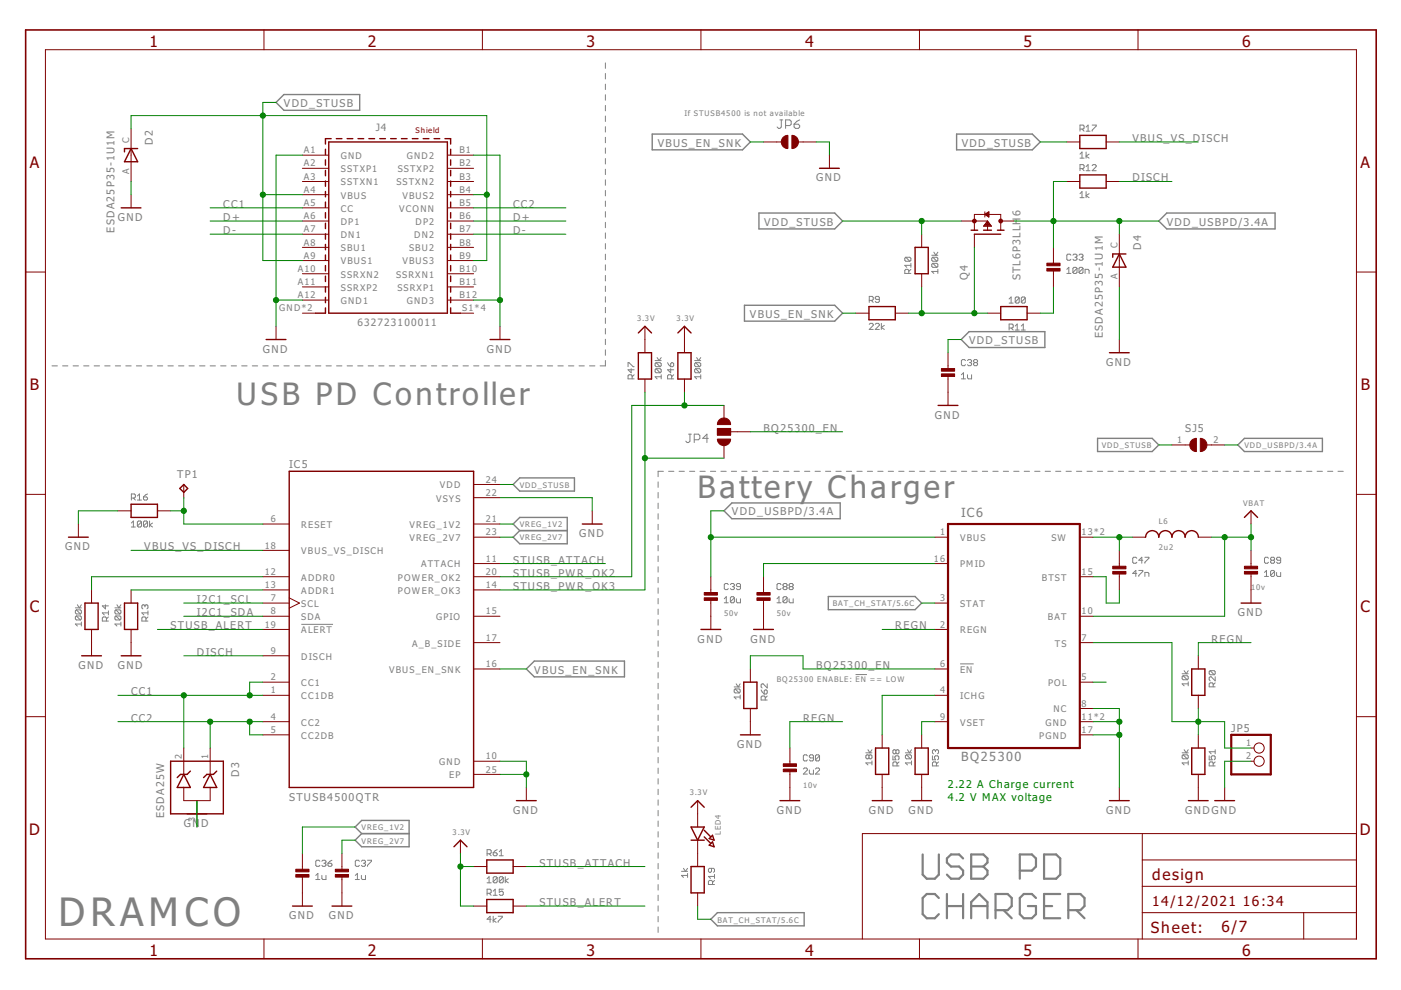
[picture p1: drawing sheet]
<svg xmlns="http://www.w3.org/2000/svg" width="297mm" height="210mm" viewBox="0 0 297 210" stroke-linecap="round" stroke-linejoin="round" font-family="sans-serif">
<g fill="none" stroke="#808080" stroke-width=".21">
<path d="M128.4 13.3v1.2M128.4 15.6v1.1M128.4 17.8v1.2M128.4 20.1v1.2M128.4 22.4v1.1M128.4 24.6v1.2M128.4 26.9v1.1M128.4 29.1v1.2M128.4 31.4v1.1M128.4 33.6v1.2M128.4 35.9v1.1M128.4 38.1v1.2"/>
<path d="M165.4 25.4h.5M165.7 25.4v1.5l-.3 .3h-.3l-.3-.3M166.6 26.6h.8l.3-.3v-.6l-.3-.3h-.8v1.8M168.4 26.3h.8l.3 .3v.3l-.3 .3h-.5l-.3-.3zM169.5 25.4l-.5 .3-.6 .6M229 32.7l.4-.5v1.3M229 33.5h.8M229 27.4h.6l.2-.2v-.5l-.2-.2h-.6v1.3M229 35.8h.6l.2-.3v-.4l-.2-.2h-.6v1.3M229.4 35.8l.4 .4M229.4 27.4l.4 .4M230.3 32.2v1.3"/>
<path d="M230.3 35.3l.4-.4v1.3M230.3 26.9l.4-.4v1.3M230.3 36.2h.8M230.3 27.8h.8M230.9 32.7l-.6 .4 .6 .4M231.6 35.1l.2-.2h.4l.2 .2v.2l-.8 .9h.8M231.6 26.5h.8v.2l-.8 .9v.2M128.4 40.4v1.1M128.4 42.6v1.2M128.4 44.9v1.1M128.4 47.1v1.2M128.4 49.4v1.1"/>
<path d="M128.4 51.6v1.2M128.4 53.9v1.2M128.4 56.2v1.1M128.4 58.4v1.2M192 54.5l-.2 .3v.4l.2 .2h.9M192 54.5h.9l.2 .3v.4l-.2 .2M192 54.5l.9 .9M192.7 58v-.7l-.2-.2h-.5l-.2 .2v.7h1.3M193.1 57.1l-.4 .5M193.1 56.3h-1.3l.5 .4M193.1 55.8v.9M197.5 54.1h1.3"/>
<path d="M197.8 54.5h.8l.2 .3v.4l-.2 .2M197.8 55.8h.8l.2 .2v.5l-.2 .2M197.8 55.8l-.3 .2v.5l.3 .2h.8M197.8 54.5l-.3 .3v.4l.3 .2h.8M197.8 55.8l.8 .9M197.8 54.5l.8 .9M198 53.5l.4 .6 .4-.6M198.8 57.6h-1.3l.5 .4M198.8 57.1v.9M226.2 57.1l.4-.4v1.3M226.2 58h.9M227.1 54.1l-.3-.2h-.4l-.2 .2v.9l.2 .2h.4l.3-.2"/>
<path d="M227.5 54.1l.2-.2h.4l.2 .2-.2 .4M227.9 54.5h.2M228.1 54.5l.2 .3-.2 .4h-.4l-.2-.2M228.3 56.9l-.2-.2h-.4l-.2 .2v.9M228.3 56.9v.9l-.2 .2h-.4l-.2-.2M228.3 56.9l-.8 .9M228.8 54.1l.2-.2h.4l.2 .2-.2 .4M229 41.1l.4-.5v1.3M229 41.9h.8M229.2 54.5h.2M229.4 54.5l.2 .3-.2 .4h-.4l-.2-.2M229.6 56.9l-.2-.2h-.4l-.2 .2v.9"/>
<path d="M229.6 56.9v.9l-.2 .2h-.4l-.2-.2M229.6 56.9l-.8 .9M230.1 58v-.9h.6l.2 .2v.7M230.3 40.6v1.3M230.9 41.1l-.6 .4 .6 .4M11 77.6h1.2M13.3 77.6h1.1M15.5 77.6h1.1M17.7 77.6h1.2M20 77.6h1.1M22.2 77.6h1.1M24.4 77.6h1.2"/>
<path d="M26.7 77.6h1.1M28.9 77.6h1.1M31.1 77.6h1.2M33.4 77.6h1.1M35.6 77.6h1.1M37.8 77.6h1.2M40.1 77.6h1.1M42.3 77.6h1.2M44.6 77.6h1.1M46.8 77.6h1.1M49 77.6h1.1M51.2 77.6h1.2"/>
<path d="M53.5 77.6h1.1M55.7 77.6h1.2M58 77.6h1.1M60.2 77.6h1.1M62.4 77.6h1.2M64.7 77.6h1.1M66.9 77.6h1.1M69.1 77.6h1.2M71.4 77.6h1.1M73.6 77.6h1.1M75.8 77.6h1.2M78.1 77.6h1.1"/>
<path d="M80.3 77.6h1.1M82.5 77.6h1.2M84.8 77.6h1.1M87 77.6h1.1M89.2 77.6h1.2M91.5 77.6h1.1M93.7 77.6h1.1M95.9 77.6h1.2M98.2 77.6h1.1M100.4 77.6h1.1M102.6 77.6h1.2M104.9 77.6h1.1"/>
<path d="M107.1 77.6h1.1M109.3 77.6h1.2M111.6 77.6h1.1M113.8 77.6h1.2M116.1 77.6h1.1M118.3 77.6h1.1M120.5 77.6h1.2M122.8 77.6h1.1M125 77.6h1.1M128.4 76.4v1.2h-1.2M128.4 60.7v1.1M128.4 62.9v1.2"/>
<path d="M128.4 65.2v1.1M128.4 67.4v1.2M128.4 69.7v1.1M128.4 71.9v1.2M128.4 74.2v1.1M133.2 77.7v-.8h.2l.8 .8h.3M133.8 78.2v.8l-.6-.6h1.3M134.5 79.5l-.5 .4M138.9 76.5h1.3M139.1 78.2l-.2 .2v.4l.2 .2h.9M139.1 78.2h.9l.2 .2v.4l-.2 .2M139.1 76.9l-.2 .2v.4l.2 .2h.9"/>
<path d="M139.1 76.9h.9l.2 .2v.4l-.2 .2M139.1 78.2l.9 .8M139.1 76.9l.9 .8M139.3 75.8l.4 .7 .5-.7M140.2 79.9h-1.3l.4 .4M140.2 79.5v.8M141.5 76.9l.7 .8M142.2 77.1l.4-.2 .2 .2v.4l-.2 .2h-.4zM142.2 78.2v.8l-.7-.6h1.3M142.8 79.5l-.4 .4M147.3 76.5h1.3M147.5 76.9h.8l.3 .2v.4l-.3 .2"/>
<path d="M147.5 78.2h.8l.3 .2v.4l-.3 .2M147.5 78.2l-.2 .2v.4l.2 .2h.8M147.5 76.9l-.2 .2v.4l.2 .2h.8M147.5 78.2l.8 .8M147.5 76.9l.8 .8M147.7 75.8l.4 .7 .5-.7M148.6 79.9h-1.3l.4 .4M148.6 79.5v.8M184.3 68.8l.2-.2h.4l.2 .2v.2l-.8 .8h.8M184.3 63.7h.6l.2-.2v-.4l-.2-.3h-.6v1.3M184.7 63.7l.4 .4M185.6 68.8l.2-.2h.4l.2 .2v.2l-.8 .8h.8"/>
<path d="M186.4 63.5h-.6l-.2-.2 .2-.5h.4l.2 .3v.8l-.2 .2h-.4l-.2-.2M186.9 68.6v1.2M187.5 69l-.6 .4 .6 .4M203.8 79.5l.5-.5v1.3M204.7 76.5l-.2-.3h-.4l-.3 .3v.8l.3 .2h.4l.2-.2M205.1 79.5v.6l.2 .2h.7v-.8M205.1 76.5l.2-.3h.5l.2 .3-.2 .4M205.5 76.9h.3M205.8 76.9l.2 .2-.2 .4h-.5l-.2-.2M206.6 76.9l-.2-.2 .2-.5h.5l.2 .3-.2 .4M206.6 76.9l-.2 .2 .2 .4h.5l.2-.2-.2-.4M206.6 76.9h.5"/>
<path d="M214 63.4l.4-.4v1.3M214 64.3h.8M214 69.6h.6l.2-.3v-.4l-.2-.2h-.6v1.3M214.4 69.6l.4 .4M215.2 69.1l.5-.4v1.3M215.2 70h.9M216.1 63.2v.9l-.2 .2h-.4l-.3-.2M216.1 63.2l-.2-.2h-.4l-.3 .2v.9M216.1 63.2l-.9 .9M216.5 69.1l.5-.4v1.3M216.5 70h.9M217.4 63.2v.9l-.2 .2h-.5l-.2-.2"/>
<path d="M217.4 63.2l-.2-.2h-.5l-.2 .2v.9M217.4 63.2l-.9 .9M134 80.3v-.6l-.2-.2h-.4l-.2 .2v.6h1.3M140.7 99.9h-1.2v1.2M141.8 99.9h1.1M142.4 80.3v-.6l-.2-.2h-.4l-.3 .2v.6h1.3M144 99.9h1.1M146 92.1h.6M146.2 99.9h1.1M146.3 92.1v1.4l-.3 .3h-.3l-.3-.3M147.2 93.2h.9l.3-.3v-.5l-.3-.3h-.9v1.7M148.4 99.9h1.1"/>
<path d="M150.2 92.9h-1.2l.9-.8v1.7M150.6 99.9h1.1M152.8 99.9h1.2M155.1 99.9h1.1M157.3 99.9h1.1M159.5 99.9h1.1M161.7 99.9h1.1M163.9 99.9h1.2M166.1 99.9h1.2M168.4 99.9h1.1M170.6 99.9h1.1M172.8 99.9h1.1"/>
<path d="M175 99.9h1.1M177.2 99.9h1.2M179.5 99.9h1.1M181.7 99.9h1.1M183.9 99.9h1.1M186.1 99.9h1.1M188.3 99.9h1.1M190.5 99.9h1.2M192.8 99.9h1.1M195 99.9h1.1M197.2 99.9h1.1M199.4 99.9h1.1"/>
<path d="M201.6 99.9h1.2M203.8 80.3h.9M203.9 99.9h1.1M206.1 99.9h1.1M208.3 99.9h1.1M210.5 99.9h1.1M212.7 99.9h1.1M214.9 99.9h1.1M217.1 99.9h1.2M219.4 99.9h1.1M221.6 99.9h1.1M223.8 99.9h1.1"/>
<path d="M226 99.9h1.1M228.2 99.9h1.2M230.5 99.9h1.1M232.7 99.9h1.1M234.9 99.9h1.1M237.1 99.9h1.1M239.3 99.9h1.2M241.6 99.9h1.1M243.8 99.9h1.1M246 99.9h1.1M248.2 99.9h1.1M250.4 99.9h1.1"/>
<path d="M252.6 99.9h1.1M254.8 99.9h1.2M257.1 99.9h1.1M259.3 99.9h1.1M261.5 99.9h1.1M263.7 99.9h1.1M265.9 99.9h1.2M268.2 99.9h1.1M270.4 99.9h1.1M272.6 99.9h1.1M274.8 99.9h1.1M277 99.9h1.2"/>
<path d="M279.3 99.9h1.1M281.5 99.9h1.1M283.7 99.9h1.1M27.9 110.9l.4-.4v1.2M27.9 111.7h.8M27.9 105.6h.6l.2-.2v-.5l-.2-.2h-.6v1.3M28.3 105.6l.4 .4M29.1 105.2l.5-.5v1.3M29.1 106h.9M30 110.7v.8l-.2 .2h-.4l-.3-.2M30 110.7l-.2-.2h-.4l-.3 .2v.8M30 110.7l-.9 .8"/>
<path d="M30.4 105.4h.7l.2 .4-.2 .2h-.5l-.2-.2zM31.3 110.7v.8l-.2 .2h-.5l-.2-.2M31.3 110.7l-.2-.2h-.5l-.2 .2v.8M31.3 110.7l-.9 .8M31.3 104.7l-.9 .7M31.7 110.5v1.2M32.3 110.9l-.6 .4 .6 .4M139.5 102.2v1.1M139.5 104.4v1.2M139.5 106.7v1.1M139.5 108.9v1.2M139.5 111.2v1.1"/>
<path d="M139.5 113.4v1.2M139.5 115.7v1.1M139.5 117.9v1.2M241 118.4l-.2-.2h-.4l-.2 .2v.8l.2 .2h.4l.2-.2M242.3 118.8h-.9l.7-.6v1.2M242.7 118.2h.9v.2l-.9 .8v.2M268.9 118.4l-.2-.2h-.4l-.2 .2v.8l.2 .2h.4l.2-.2M269.6 118.8l-.2 .2 .2 .4h.4l.2-.2-.2-.4M269.6 118.8l-.2-.2 .2-.4h.4l.2 .2-.2 .4M269.6 118.8h.4M271.5 118.8h-.6l-.2-.2 .2-.4h.4l.2 .2v.8l-.2 .2h-.4l-.2-.2M16 128.9h1.3"/>
<path d="M16.2 130.6l-.2 .2v.4l.2 .2h.8M16.2 130.6h.8l.3 .2v.4l-.3 .2M16.2 129.3l-.2 .2v.4l.2 .3h.8M16.2 129.3h.8l.3 .2v.4l-.3 .3M16.2 130.6l.8 .8M16.2 129.3l.8 .9M16.4 128.2l.4 .7 .5-.7M17.3 132.3h-1.3l.4 .4M17.3 131.9v.8M22.4 128.2v.9l-.7-.6h1.3M22.6 131.7v-.7l-.2-.2h-.5l-.2 .2v.7h1.3M23 129.9h-1.3l.4 .5"/>
<path d="M23 130.8l-.4 .4M23 129.5v.9M24.4 128.9h1.2M24.6 129.3h.8l.2 .2v.4l-.2 .3M24.6 130.6h.8l.2 .2v.4l-.2 .2M24.6 130.6l-.2 .2v.4l.2 .2h.8M24.6 129.3l-.2 .2v.4l.2 .3h.8M24.6 130.6l.8 .8M24.6 129.3l.8 .9M24.8 128.2l.4 .7 .4-.7M25.6 132.3h-1.2l.4 .4M25.6 131.9v.8"/>
<path d="M30.7 128.5l-.2-.3-.4 .3v.4l.2 .2M30.7 128.5l.2-.3 .5 .3v.4l-.2 .2M30.7 128.5v.2M30.9 131.7v-.7l-.2-.2h-.4l-.2 .2v.7h1.3M31.4 130.8l-.5 .4M31.4 129.9h-1.3l.4 .5M31.4 129.5v.9M63.9 132.4h6.7M139.5 120.2v1.1M139.5 122.4v1.1M139.5 124.7v1.1M139.5 126.9v1.1"/>
<path d="M139.5 129.1v1.2M139.5 131.4v1.1M139.5 133.6v1.2M139.5 135.9v1.1M139.5 138.1v1.2M153.6 127.8h.8M153.6 127l.4-.5v1.3M154.4 124l-.2-.3h-.4l-.2 .3v.8l.2 .2h.4l.2-.2M154.9 124l.2-.3h.4l.2 .3-.2 .4M155.3 124.4h.2M155.5 124.4l.2 .2-.2 .4h-.4l-.2-.2M155.7 126.7v.9l-.2 .2h-.4l-.2-.2"/>
<path d="M155.7 126.7l-.2-.2h-.4l-.2 .2v.9M155.7 126.7l-.8 .9M156.1 127v.6l.2 .2h.7v-.8M157 124.4h-.7l-.2-.2 .2-.5h.5l.2 .3v.8l-.2 .2h-.5l-.2-.2M164.7 127l.5-.5v1.3M164.7 127.8h.9M165.6 124l-.2-.3h-.4l-.3 .3v.8l.3 .2h.4l.2-.2M166.2 124.4l-.2-.2 .2-.5h.5l.2 .3-.2 .4M166.2 124.4l-.2 .2 .2 .4h.5l.2-.2-.2-.4M166.2 124.4h.5M166.9 126.7v.9l-.2 .2h-.5l-.2-.2M166.9 126.7l-.2-.2h-.5l-.2 .2v.9"/>
<path d="M166.9 126.7l-.9 .9M167.3 127v.6l.2 .2h.7v-.8M167.5 124.4l-.2-.2 .2-.5h.5l.2 .3-.2 .4M167.5 124.4l-.2 .2 .2 .4h.5l.2-.2-.2-.4M167.5 124.4h.5M241 121.6h-.8l.6-.7v1.3M241.4 120.9h.9v.3l-.9 .8v.2M242.7 122.2v-.8h.7l.2 .2v.6M268.1 121.4l.4-.5v1.3M268.1 122.2h.8M270.2 121.2v.8l-.2 .2h-.4l-.2-.2M270.2 121.2l-.2-.3h-.4l-.2 .3v.8"/>
<path d="M270.2 121.2l-.8 .8M270.7 121.4v.6l.2 .2h.6v-.8M139.5 140.4v1.1M139.5 142.6v1.2M139.5 144.9v1.1M139.5 147.1v1.2M139.5 149.4v1.1M139.5 151.6v1.2M139.5 153.9v1.1M139.5 156.1v1.1M139.5 158.3v1.2M155.7 145.6h1.2"/>
<path d="M155.9 146.1h.8l.2 .2v.4l-.2 .2M155.9 146.1l-.2 .2v.4l.2 .2h.8M155.9 146.1l.8 .8M156.1 145l.4 .6 .4-.6M156.9 147.8h-1.2l.4 .4M156.9 147.4v.8M161.4 146.3l.6 .9M162 146.5l.2-.2 .5 .2v.4l-.2 .3h-.5zM162.2 148.4v-.6l-.2-.2h-.4l-.2 .2v.6h1.3M162.7 145v.9l-.9-.9-.4 .2v.4l.2 .3M162.7 147.6l-.5 .4M181.4 143h2.4"/>
<path d="M183.6 159.6h1.3M184 159l.4 .6 .5-.6M189.9 159.2l-.2-.2-.4 .2v.4l.2 .2 .4-.2M189.9 159.2l.3-.2 .4 .2v.4l-.2 .2-.5-.2M189.9 159.2v.4M192 159.6h1.3M192.4 159l.4 .6 .5-.6M198.3 159.2l.2-.2 .5 .2v.4l-.2 .2M198.3 159.2l-.2-.2-.4 .2v.4l.2 .2M198.3 159.2v.2M203.6 140.8h2.8M250.6 159.6h1.3"/>
<path d="M250.6 142.9h1.3M250.8 143.3h.9l.2 .2v.4l-.2 .2M250.8 143.3l-.2 .2v.4l.2 .2h.9M250.8 143.3l.9 .8M251.1 142.2l.4 .7 .4-.7M251.1 159l.4 .6 .4-.6M251.9 145h-1.3l.5 .4M251.9 144.6v.8M256.6 142.2l-.2 .2v.5l.2 .2h.8M256.6 142.2h.8l.2 .2v.5l-.2 .2M256.6 142.2l.8 .9M257.2 145.6v-.6l-.2-.2h-.4l-.2 .2v.6h1.2"/>
<path d="M257.6 143.5v.9l-.8-.9-.4 .2v.4l.2 .3M257.6 144.8l-.4 .4M257.6 159v.8M257.6 159.4h-1.2l.4 .4M139.5 160.6v1.2M139.5 162.9v1.1M139.5 165.1v1.1M139.5 167.3v1.2M139.5 169.6v1.1M139.5 171.8v1.2M139.5 174.1v1.1M139.5 176.3v1.2"/>
<path d="M139.5 178.6v1.1M170.3 163l.2-.2h.5l.2 .2v.3l-.9 .8h.9M171.2 160.3l-.2-.3h-.5l-.2 .3v.8l.2 .2h.5l.2-.2M171.6 163.3v.6l.2 .2h.7v-.8M172.5 160.7h-.7l-.2-.2 .2-.5h.5l.2 .3v.8l-.2 .2h-.5l-.2-.2M172.9 163l.2-.2h.4l.3 .2v.3l-.9 .8h.9M173.8 160.3l-.3-.3h-.4l-.2 .3v.8M173.8 160.3v.8l-.3 .2h-.4l-.2-.2M173.8 160.3l-.9 .8M184.2 160.3l-.2-.3-.4 .3v.4l.2 .2 .4-.2M184.2 160.3l.2-.3 .5 .3v.4l-.2 .2-.5-.2M184.2 160.3v.4"/>
<path d="M184.9 161.8h-1.3l.4 .4M184.9 161.3v.9M189.3 160.3v.8h.6l-.2-.6 .2-.2h.5l.2 .2v.4l-.2 .2M190.2 162.4v-.6l-.3-.3h-.4l-.2 .3v.6h1.3M190.6 161.5l-.4 .5M192.2 160h.8l.3 .3v.4l-.3 .2M192.2 160l-.2 .3v.4l.2 .2h.8M192.2 160l.8 .9M193.3 161.8h-1.3l.4 .4M193.3 161.3v.9M197.7 160.3v.8h.6l-.2-.6 .2-.2h.5l.2 .2v.4l-.2 .2M198.5 162.4v-.6l-.2-.3h-.4l-.2 .3v.6h1.3"/>
<path d="M199 161.5l-.5 .5M250.8 160l-.2 .3v.4l.2 .2h.9M250.8 160h.9l.2 .3v.4l-.2 .2M250.8 160l.9 .9M251.9 161.8h-1.3l.5 .4M251.9 161.3v.9M256.4 160.3v.8h.6l-.2-.4 .2-.4h.4l.2 .2v.4l-.2 .2M257.2 162.4v-.6l-.2-.3h-.4l-.2 .3v.6h1.2M257.6 161.5l-.4 .5M67 185.6l.4-.4v1.3M67 186.5h.8M67.8 182.6l-.2-.2h-.4l-.2 .2v.9l.2 .2h.4l.2-.2"/>
<path d="M68.2 185.6v.7l.3 .2h.6v-.9M68.2 182.6l.3-.2h.4l.2 .2-.2 .4M68.7 183h.2M68.9 183l.2 .2v.3l-.2 .2h-.4l-.3-.2M69.5 183h.7l.2 .5-.2 .2h-.5l-.2-.2zM70.4 182.4l-.9 .6M75.3 186.5h.9M75.3 185.6l.5-.4v1.3M76.2 182.6l-.2-.2h-.5l-.2 .2v.9l.2 .2h.5l.2-.2M76.6 185.6v.7l.2 .2h.7v-.9M76.6 182.6l.2-.2h.5l.2 .2-.2 .4M77 183h.3"/>
<path d="M77.3 183l.2 .2v.3l-.2 .2h-.5l-.2-.2M77.9 182.4h.9v.2l-.9 .9v.2M103.3 186.3l.4-.4v1.3M103.3 187.2h.8M103.3 181h.6l.2-.2v-.4l-.2-.3h-.6v1.3M103.3 189.4h.6l.2-.2v-.5l-.2-.2h-.6v1.3M103.7 189.4l.4 .4M103.7 181l.4 .4M104.1 194.9h-.8l.6-.6v1.3M104.6 180.8h.6l.2 .4-.2 .2h-.4l-.2-.2zM104.6 194.3v1.3M104.6 189l.4-.5v1.3"/>
<path d="M104.6 189.8h.8M105.2 194.7l-.6 .4 .6 .5M105.4 186.1l-.2-.2h-.4l-.2 .2v.9M105.4 186.1v.9l-.2 .2h-.4l-.2-.2M105.4 186.1l-.8 .9M105.4 180.1l-.8 .7M105.6 194.3h.9v.2l-.9 .8v.3M105.9 181.4h.8M105.9 180.6l.4-.5v1.3M106.7 186.1v.9l-.2 .2h-.4l-.2-.2M106.7 186.1l-.2-.2h-.4l-.2 .2v.9M106.7 188.5h-.8v.7l.4-.2 .4 .2v.4l-.2 .2h-.4l-.2-.2"/>
<path d="M106.7 186.1l-.8 .9M107.1 185.9v1.3M107.8 186.3l-.7 .4 .7 .5M139.5 180.8v1.2M139.5 183.1v1.1M139.5 185.3v1.2M139.5 187.6v1.1M139.5 189.8v1.2M139.5 192.1v1.1M139.5 194.3v1.2M139.5 196.6v1.1M144.5 184.7h1.3"/>
<path d="M144.9 184.1l.4 .6 .5-.6M145.8 185.6h-1.3l.4 .4M145.8 185.2v.8M150.9 184.1v.6l-.3 .3-.4-.3v-.4l.2-.2h.9l.2 .2v.4l-.2 .3M151.1 187.5v-.6l-.2-.2h-.5l-.2 .2v.6h1.3M151.5 186.7l-.4 .4M151.5 185.8h-1.3l.4 .4M151.5 185.4v.8"/>
</g>
<g fill="none" stroke="#808080" stroke-width=".47">
<path d="M195.6 181.2v4.2l.9 .9h1.7l.9-.9v-4.2M199.1 190.4l-.9-.9h-1.7l-.9 .9v3.4l.9 .9h1.7l.9-.9M200.8 189.5v5.2M200.8 192.1h3.4M204.2 182l-.9-.8h-1.7l-.8 .8v.9l.8 .8h1.7l.9 .9v.8l-.9 .9h-1.7l-.8-.9M204.2 189.5v5.2M205.9 181.2h2.6l.9 .8v.9l-.9 .8 .9 .9v.8l-.9 .9h-2.6zM205.9 183.7h2.6M205.9 194.7v-3.4l1.7-1.8 1.8 1.8v3.4M205.9 192.1h3.5M211.1 193h2.5l.9-.9v-1.7l-.9-.9h-2.5v5.2M212.8 193l1.7 1.7"/>
<path d="M216.2 184.6h2.6l.8-.9v-1.7l-.8-.8h-2.6v5.1M219.6 190.4l-.8-.9h-1.7l-.9 .9v3.4l.9 .9h1.7l.8-.9v-1.7h-1.7M221.4 181.2h2.5l.9 .8v3.4l-.9 .9h-2.5zM221.4 192.1h1.7M224.8 189.5h-3.4v5.2h3.4M226.5 193h2.6l.8-.9v-1.7l-.8-.9h-2.6v5.2M228.2 193l1.7 1.7"/>
</g>
<g fill="none" stroke="#808080" stroke-width=".3">
<path d="M58.5 21.7l1.7-1.7h16.1v3.4h-16.1zM138.3 28.4h19.1l1.7 1.7-1.7 1.7h-19.1zM202.8 28.4h16.1l1.7 1.7-1.7 1.7h-16.1zM160.9 45.2h16.1l1.6 1.7-1.6 1.6h-16.1zM245.7 46.9l1.7-1.7h22.9v3.3h-22.9zM157.8 64.7h19.2l1.6 1.7-1.6 1.7h-19.2zM203.8 72l1.7-1.7h16v3.4h-16zM232.7 92.9h11.6l1.4 1.4-1.4 1.4h-11.6zM262.4 94.3l1.4-1.4h16.6v2.8h-16.6zM108.8 102.7l1.4-1.4h11.6v2.8h-11.6zM108.8 111.1l1.4-1.4h10.1v5.6h-10.1l-1.4-1.4 1.4-1.4zM110.2 112.5h10.1"/>
<path d="M155.2 106.6h22.9v3.4h-22.9l-1.7-1.7zM175.6 126.5h18.4l1.4 1.4-1.4 1.4h-18.4zM111.6 141.8l1.7-1.6h19.1v3.3h-19.1zM75.3 175.3l1.4-1.4h10v5.6h-10l-1.4-1.4 1.4-1.4zM76.7 176.7h10M150.7 194.9l1.4-1.4h18.4v2.8h-18.4z"/>
</g>
<g fill="none" stroke="#800000" stroke-width=".3">
<path d="M27.8 31.5l1.4 2.8h-2.8zM29.2 31.5h-2.8v.7M69 31.6v1.2M69 33.9v1.1M69 36.1v1.2M69 38.4v1.1M69.7 30.1h25.1v36.3h-25.1zM70.2 29.4h-1.2v1.1M71.3 29.4h1.2M73.6 29.4h1.2M75.9 29.4h1.2M78.2 29.4h1.2"/>
<path d="M80.5 29.4h1.2M82.8 29.4h1.2M85.1 29.4h1.2M87.4 29.4h1.2M89.7 29.4h1.2M92 29.4h1.2M94.3 29.4h1.2v1.1M95.5 31.6v1.2M95.5 33.9v1.1M95.5 36.1v1.2M95.5 38.4v1.1M173.8 35.7h4.1"/>
<path d="M228.9 28.7h5.6v2.8h-5.6zM228.9 37.1h5.6v2.8h-5.6zM25.7 44.1h4.2M69 40.6v1.1M69 42.8v1.2M69 45.1v1.1M69 47.3v1.2M69 49.6v1.1M69 51.8v1.2M69 54.1v1.1M69 56.3v1.1M69 58.5v1.2"/>
<path d="M95.5 40.6v1.1M95.5 42.8v1.2M95.5 45.1v1.1M95.5 47.3v1.2M95.5 49.6v1.1M95.5 51.8v1.2M95.5 54.1v1.1M95.5 56.3v1.1M95.5 58.5v1.2M194 52.5h2.8v5.5h-2.8zM205.9 48.8h1.4M206.6 49.7h5.6"/>
<path d="M208.5 48.8h1.7M211.5 48.8h1.4M237.3 53.8l1.4 2.8h-2.8zM238.7 53.8h-2.8v.7M56.4 72h4.2M69 65.3v1.1h-2.1M69 60.8v1.1M69 63v1.2M95.5 65.3v1.1h2.1M95.5 60.8v1.1M95.5 63v1.2M103.9 72h4.2"/>
<path d="M135.3 74.8h2.8v5.6h-2.8zM135.3 70.6l1.4-1.4 1.4 1.4M143.7 74.8h2.8v5.6h-2.8zM143.7 70.6l1.4-1.4 1.4 1.4M184.2 65h5.6v2.8h-5.6zM212.2 65h5.6v2.8h-5.6zM235.2 74.8h4.2M61.3 99.9h39.1v67.1h-39.1zM198.9 86h4.2M14.5 113.9h4.2M27.8 106.9h5.6v2.8h-5.6zM38.1 103.6l.9-.9 .8 .9-.8 .8z"/>
<path d="M123.5 111.1h4.2M242.9 113.9a1.4 1.4 0 0 1 1.4-1.4 1.4 1.4 0 0 1 1.4 1.4 1.4 1.4 0 0 1 1.4-1.4 1.4 1.4 0 0 1 1.4 1.4 1.4 1.4 0 0 1 1.4-1.4 1.4 1.4 0 0 1 1.4 1.4 1.4 1.4 0 0 1 1.4-1.4 1.4 1.4 0 0 1 1.4 1.4M263.8 109.7l1.4-1.4 1.4 1.4M17.3 139h4.2M18 127.9h2.8v5.6h-2.8zM25.7 139h4.2M26.4 127.9h2.8v5.6h-2.8zM148.6 133.5h4.2M159.8 133.5h4.2M263.1 127.9h4.2M157 155.8h4.2M157.7 144.6h2.8v5.6h-2.8z"/>
<path d="M185.6 158.6h2.8v5.6h-2.8zM194 158.6h2.8v5.6h-2.8zM252.7 158.6h2.8v5.6h-2.8zM252.7 141.8h2.8v5.6h-2.8zM36.2 161.4h11.1v11.2h-11.1zM39 164.2l1.4 2.8h-2.8zM40.4 163.5l-.7 .7h-1.4l-.7 .7M44.6 164.2l1.4 2.8h-2.8zM46 163.5l-.7 .7h-1.4l-.7 .7M96.2 179.5l1.4-1.4 1.4 1.4M109.5 169.8h4.2M146.5 175.3h2.8l-1.4 2.8z"/>
<path d="M146.5 178.1h2.8M146.5 171.2l1.4-1.4 1.4 1.4M149.3 177.4l1.4 1.4M149.3 176l1.4 1.4M150.4 179.2l.7-.7 .3 1zM151.1 177.1l.3 1-1-.3zM165.4 169.8h4.2M184.9 169.8h4.2M193.3 169.8h4.2M235.2 169.8h4.2M252 169.8h4.2M257.6 169.8h4.1"/>
<path d="M62 192.1h4.2M70.4 192.1h4.2M103.2 190.7h5.6v2.8h-5.6zM103.2 182.3h5.6v2.8h-5.6zM146.5 183.7h2.8v5.6h-2.8z"/>
</g>
<g fill="none" stroke="#800000" stroke-width=".21">
<path d="M9.6 10.5h278v188.6h-278zM56 6.3v4.2M102.3 6.3v4.2M148.6 6.3v4.2M194.9 6.3v4.2M241.3 6.3v4.2M27.8 27.3v11.2M64.1 32.9h5.6M64.1 35.7h5.6M64.1 38.5h5.6M94.8 32.9h5.6M94.8 35.7h5.6"/>
<path d="M94.8 38.5h5.6M161.9 30.1h3.8M169.3 30.1h3.8M175.9 32.9v2.8M226.1 38.5h2.8M226.1 30.1h2.8M234.5 38.5h2.8M234.5 30.1h2.8M5.4 57.7h4.2M27.8 41.3v2.8M64.1 41.3h5.6M64.1 44.1h5.6"/>
<path d="M64.1 46.9h5.6M64.1 49.7h5.6M64.1 52.5h5.6M64.1 55.2h5.6M64.1 58h5.6M94.8 41.3h5.6M94.8 44.1h5.6M94.8 46.9h5.6M94.8 49.7h5.6M94.8 52.5h5.6M94.8 55.2h5.6M94.8 58h5.6"/>
<path d="M195.4 49.7v2.8M195.4 58v2.8M203.8 46.9h5.6M206.6 48.8v-3.3h5.6v3.3M206.6 49.7v2.8M208.6 47.9h1.5M208.7 47.7h1.3M208.8 44.9v1.1M208.8 45.5l.9-.6v1.1zM208.8 47.6h1.1M208.9 45.4h.8M208.9 47.5h.9"/>
<path d="M209 45.6h.7M209 47.3h.7M209.1 45.3h.6M209.1 47.2h.5M209.2 45.7h.5M209.2 47.1h.3M209.3 45.1h.4M209.3 46.9h.1M209.4 46.9v1.9M209.4 45.8h.3M209.4 46.9l.8 1.1h-1.7zM209.5 45h.2"/>
<path d="M209.6 46h.1M212.2 46.9h2.8M223.4 52.5v3.6M223.4 57.2v3.6M237.3 49.7v11.1M287.6 57.7h4.2M58.5 69.2v2.8M64.1 60.8h5.6M64.1 63.6h5.6M64.1 66.4h2.8M94.8 60.8h5.6M94.8 63.6h5.6"/>
<path d="M97.6 66.4h2.8M106 69.2v2.8M136.7 69.2v5.6M145.1 69.2v5.6M181.4 66.4h2.8M189.8 66.4h2.8M201 74.8v3.6M201 79.5v6.5M209.4 66.4h2.8M217.8 66.4h2.8M237.3 72v2.8M136.7 80.4v2.8"/>
<path d="M145.1 80.4v2.8M152.1 90.8h2.8v1.4h-2.8zM153.5 86v2.8M153.5 94.3v2.8M154.9 91.5h4.2M248.5 94.3h3.8M255.9 94.3h3.8M5.4 104.8h4.2M16.6 111.1v2.8M25 108.3h2.8M33.4 108.3h2.8M39 102.7v2.8"/>
<path d="M55.7 111.1h5.6M55.7 116.7h5.6M100.4 111.1h5.6M100.4 119.5h5.6M100.4 105.5h5.6M100.4 113.9h5.6M100.4 102.7h5.6M125.6 108.3v2.8M198.2 119.5h2.8M198.2 113.9h2.8M228.9 113.9h2.8M237.3 116.7v3.6"/>
<path d="M240.1 113.9h2.8M254.1 113.9h2.8M265.2 108.3v2.8M265.2 116.7v3.6M287.6 104.8h4.2M19.4 125.1v2.8M19.4 133.5v5.5M27.8 125.1v2.8M27.8 133.5v5.5M55.7 127.9h5.6M55.7 130.7h5.6M55.7 139h5.6"/>
<path d="M55.7 122.3h5.6M55.7 125.1h5.6M55.7 133.5h5.6M61.3 126.8l2.2 1.1-2.2 1M100.4 130.7h5.6M100.4 122.3h5.6M100.4 125.1h5.6M100.4 136.2h5.6M150.7 122.3v3.6M150.7 127v6.5M161.9 122.3v3.6M161.9 127v6.5"/>
<path d="M198.2 127.9h2.8M198.2 133.5h2.8M228.9 130.7h2.8M228.9 122.3h2.8M228.9 136.2h2.8M237.3 121.4v3.7M254.1 139v2.8M265.2 121.4v6.5M5.4 152h4.2M39 158.6v5.6M44.6 158.6v5.6M55.7 147.4h5.6"/>
<path d="M55.7 144.6h5.6M55.7 153h5.6M55.7 155.8h5.6M100.4 141.8h5.6M159.1 141.8v2.8M159.1 150.2v5.6M167.5 158.6v3.6M187 155.8v2.8M195.4 155.8v2.8M198.2 147.4h2.8M198.2 153h2.8M198.2 141.8h2.8"/>
<path d="M228.9 144.6h2.8M228.9 153h2.8M228.9 155.8h2.8M228.9 150.2h2.8M254.1 147.4v2.8M254.1 155.8v2.8M265.2 158.6h.7M287.6 152h4.2M39 167v2.8h5.6v-2.8M41.8 169.8v5.5M97.6 178.1v2.8M100.4 161.4h5.6"/>
<path d="M100.4 164.2h5.6M111.6 167v2.8M147.9 169.8v5.5M147.9 178.1v5.6M167.5 163.3v6.5M187 164.2v5.6M195.4 164.2v5.6M237.3 167v2.8M242.2 176.7v22.4M254.1 164.2v5.6M259.7 167v2.8M265.2 161.4h.7"/>
<path d="M287.6 176.7h-104.8v22.4M56 199.1v4.2M64.1 180.9v3.7M64.1 185.7v6.4M72.5 180.9v3.7M72.5 185.7v6.4M100.4 192.1h2.8M100.4 183.7h2.8M102.3 199.1v4.2M108.8 192.1h2.8M108.8 183.7h2.8M147.9 189.3v2.8"/>
<path d="M148.6 199.1v4.2M194.9 199.1v4.2M241.3 199.1v4.2M242.2 193.5h45.4M242.2 187.9h45.4M242.2 182.3h45.4M276.4 193.5v5.6"/>
<circle cx="267" cy="158.6" r="1.08"/>
<circle cx="267" cy="161.4" r="1.08"/>
</g>
<g fill="#800000" stroke="#800000" stroke-width=".21">
<path d="M152.5 89a1.4 1.4 0 0 1 1.5-.3 1.4 1.4 0 0 1 .9 1.3h-2.8l.1-.4z" fill-rule="evenodd"/>
<path d="M152.1 93.1h2.8a1.4 1.4 0 0 1-1.4 1.4 1.4 1.4 0 0 1-1.4-1.4z" fill-rule="evenodd"/>
<path d="M167.9 28.7a1.4 1.4 0 0 1 1.4 1.4 1.4 1.4 0 0 1-1.4 1.4z" fill-rule="evenodd"/>
<path d="M166.1 29.1l.5-.3 .4-.1v2.8a1.4 1.4 0 0 1-1.2-.9 1.4 1.4 0 0 1 .3-1.5z" fill-rule="evenodd"/>
<path d="M254.5 92.9a1.4 1.4 0 0 1 1.4 1.4 1.4 1.4 0 0 1-1.4 1.4z" fill-rule="evenodd"/>
<path d="M252.7 93.3l1-.4v2.8a1.39 1.39 0 0 1-1.4-.8 1.39 1.39 0 0 1 .4-1.6z" fill-rule="evenodd"/>
<circle cx="206.6" cy="46.9" r=".4"/>
<circle cx="212.2" cy="46.9" r=".4"/>
</g>
<g fill="#800000" stroke="#800000" stroke-width=".21">
<path d="M222 56.9h2.7v.6h-2.7z"/>
<path d="M222 55.8h2.7v.5h-2.7z"/>
<path d="M62.7 185.4h2.8v.6h-2.8z"/>
<path d="M62.7 184.3h2.8v.5h-2.8z"/>
<path d="M71.1 185.4h2.8v.6h-2.8z"/>
<path d="M71.1 184.3h2.8v.5h-2.8z"/>
<path d="M199.6 79.3h2.8v.5h-2.8z"/>
<path d="M199.6 78.1h2.8v.6h-2.8z"/>
<path d="M160.5 126.7h2.8v.6h-2.8z"/>
<path d="M160.5 125.6h2.8v.6h-2.8z"/>
<path d="M263.8 121.2h2.8v.5h-2.8z"/>
<path d="M263.8 120.1h2.8v.5h-2.8z"/>
<path d="M166.1 163.1h2.8v.5h-2.8z"/>
<path d="M166.1 161.9h2.8v.6h-2.8z"/>
<path d="M149.3 126.7h2.8v.6h-2.8z"/>
<path d="M149.3 125.6h2.8v.6h-2.8z"/>
<path d="M235.9 121.2h2.8v.5h-2.8z"/>
<path d="M235.9 120.1h2.8v.5h-2.8z"/>
<path d="M152.1 90.8h2.8v1.4h-2.8z"/>
</g>
<path d="M5.4 6.3h286.4v197h-286.4z" fill="none" stroke="#800000" stroke-width=".34"/>
<path d="M201 111.1h27.9v47.5h-27.9zM261 155.8h8.4v8.4h-8.4z" fill="none" stroke="#800000" stroke-width=".47"/>
<g fill="none" stroke="#008000" stroke-width=".21">
<path d="M27.8 27.3v-2.8h75.4v30.7h-2.8M27.8 38.5v2.8M58.5 21.7h-2.8v33.5h8.4M64.1 32.9h-5.6v36.3M100.4 32.9h5.6v36.3M159.1 30.1h2.8M173.1 30.1h2.8v2.8M220.6 30.1h5.5M226.1 38.5h-2.7v14M237.3 38.5h11.2M237.3 30.1h16.8M44.6 46.9h19.5"/>
<path d="M44.6 44.1h19.5M44.6 49.7h19.5M55.7 41.3h8.4M100.4 46.9h19.6M100.4 44.1h19.6M100.4 41.3h2.8M100.4 49.7h19.6M178.6 46.9h25.2M195.4 46.9v2.8M206.6 52.5v13.9M215 46.9h30.7M237.3 46.9v2.8"/>
<path d="M58.5 63.6h5.6M100.4 63.6h5.6M178.6 66.4h2.8M192.6 66.4h16.8M195.4 60.8v5.6M203.8 72h-2.8v2.8M223.4 60.8v5.6h-2.8M237.3 60.8v11.2M136.7 83.2v41.9h-30.7M136.7 97.1h16.8M145.1 83.2v2.8M153.5 86h-19.6v36.3h-27.9"/>
<path d="M159.1 91.5h19.5M245.7 94.3h2.8M259.7 94.3h2.7M25 108.3h-8.4v2.8M27.8 116.7h27.9M36.2 108.3h2.8M39 105.5v5.6h16.7M106 113.9h2.8M106 105.5h19.6v2.8M106 102.7h2.8M106 111.1h2.8M106 119.5h22.4"/>
<path d="M150.7 113.9h47.5M153.5 108.3h-2.8v14M198.2 119.5h-36.3v2.8M231.7 113.9h8.4M237.3 113.9v2.8M256.9 113.9h8.3M259.7 113.9v16.8h-28M265.2 111.1v5.6M27.8 125.1h27.9M33.4 133.5h22.3M39 130.7h16.7M39 127.9h16.7"/>
<path d="M39 139h16.7M55.7 122.3h-36.3v2.8M187 133.5h11.2M195.4 127.9h2.8M231.7 122.3h2.8v5.6h2.8v-2.8M231.7 136.2h16.8v16.8h11.2v5.6h5.5M265.2 136.2h-11.1v2.8M25 153h30.7M25 147.4h30.7M39 147.4v11.2M44.6 153v5.6M52.9 153v2.8h2.8"/>
<path d="M55.7 144.6h-2.8v2.8M106 141.8h5.6M159.1 141.8v-2.8h11.2v2.8h27.9M178.6 153h-11.1v5.6M198.2 153h-2.8v2.8M198.2 147.4h-11.2v8.4M231.7 150.2h5.6v16.8M231.7 153h5.6M231.7 155.8h5.6M231.7 144.6h2.8M254.1 150.2v5.6M41.8 169.8v5.5"/>
<path d="M75.3 175.3h-11.2v5.6M75.3 178.1h-2.8v2.8M106 161.4h5.6v5.6M106 164.2h5.6M265.2 161.4h-5.5v5.6M97.6 180.9v11.2h2.8M97.6 183.7h2.8M111.6 192.1h25.1M111.6 183.7h25.1M147.9 192.1v2.8h2.8"/>
</g>
<g fill="#008000" stroke="#008000" stroke-width=".21">
<circle cx="223.4" cy="46.9" r=".55"/>
<circle cx="237.3" cy="46.9" r=".55"/>
<circle cx="150.7" cy="113.9" r=".55"/>
<circle cx="195.4" cy="66.4" r=".55"/>
<circle cx="206.6" cy="66.4" r=".55"/>
<circle cx="111.6" cy="164.2" r=".55"/>
<circle cx="106" cy="63.6" r=".55"/>
<circle cx="58.5" cy="63.6" r=".55"/>
<circle cx="237.3" cy="153" r=".55"/>
<circle cx="237.3" cy="155.8" r=".55"/>
<circle cx="52.9" cy="153" r=".55"/>
<circle cx="44.6" cy="153" r=".55"/>
<circle cx="55.7" cy="41.3" r=".55"/>
<circle cx="103.2" cy="41.3" r=".55"/>
<circle cx="55.7" cy="24.5" r=".55"/>
<circle cx="195.4" cy="46.9" r=".55"/>
<circle cx="52.9" cy="147.4" r=".55"/>
<circle cx="39" cy="147.4" r=".55"/>
<circle cx="97.6" cy="183.7" r=".55"/>
<circle cx="39" cy="108.3" r=".55"/>
<circle cx="265.2" cy="113.9" r=".55"/>
<circle cx="259.7" cy="113.9" r=".55"/>
<circle cx="237.3" cy="113.9" r=".55"/>
<circle cx="254.1" cy="153" r=".55"/>
<circle cx="145.1" cy="86" r=".55"/>
<circle cx="136.7" cy="97.1" r=".55"/>
</g>
<text font-size="10" fill="#808080" x="12.4" y="196.3">DRAMCO</text>
<g font-size="7.9" fill="#808080">
<text x="50.1" y="86">USB PD Controller</text>
<text x="147.9" y="105.5">Battery Charger</text>
</g>
<g font-size="4" fill="#800000">
<text x="31.7" y="9.9">1</text>
<text x="78" y="9.9">2</text>
<text x="124.4" y="9.9">3</text>
<text x="170.7" y="9.9">4</text>
<text x="217" y="9.9">5</text>
<text x="263.3" y="9.9">6</text>
<text x="6.3" y="35.6">A</text>
<text x="288.5" y="35.6">A</text>
<text x="6.4" y="82.7">B</text>
<text x="288.5" y="82.7">B</text>
<text x="6.3" y="129.8">C</text>
<text x="288.5" y="129.8">C</text>
<text x="6.2" y="177">D</text>
<text x="288.3" y="177">D</text>
<text x="31.7" y="202.6">1</text>
<text x="78" y="202.6">2</text>
<text x="124.4" y="202.6">3</text>
<text x="170.7" y="202.6">4</text>
<text x="217" y="202.6">5</text>
<text x="263.3" y="202.6">6</text>
</g>
<g font-size="3.9" fill="#800000">
<text x="244.3" y="186.5">design</text>
<text x="244" y="197.8">Sheet:</text>
<text x="259" y="197.7">6/7</text>
</g>
<g font-size="3.5" fill="#800000">
<text x="244.3" y="192.1">14/12/2021</text>
<text x="263.5" y="192.1">16:34</text>
</g>
<g font-size="3.2" fill="#808080">
<text x="203.8" y="109.7">IC6</text>
<text x="203.8" y="161.4">BQ25300</text>
</g>
<g font-size="2.8" fill="#808080">
<text x="60.2" y="22.7">VDD_STUSB</text>
<text x="32.4" y="30.7" transform="rotate(-90 32.4 30.7)">D2</text>
<text x="139.4" y="31.1">VBUS_EN_SNK</text>
<text x="203.9" y="31.1">VDD_STUSB</text>
<text x="240.1" y="30.1">VBUS_VS_DISCH</text>
<text x="173.1" y="38.5">GND</text>
<text x="240.1" y="38.5">DISCH</text>
<text x="25" y="46.9">GND</text>
<text x="47.3" y="44.1">CC1</text>
<text x="47.3" y="46.9">D+</text>
<text x="108.8" y="44.1">CC2</text>
<text x="108.8" y="46.9">D+</text>
<text x="162" y="47.8">VDD_STUSB</text>
<text x="216.4" y="45.8" transform="rotate(-90 216.4 45.8)">6</text>
<text x="247.4" y="47.8">VDD_USBPD/3.4A</text>
<text x="24.3" y="49.3" transform="rotate(-90 24.3 49.3)">ESDA25P35-1U1M</text>
<text x="47.3" y="49.6">D-</text>
<text x="108.8" y="49.6">D-</text>
<text x="241.9" y="53" transform="rotate(-90 241.9 53)">D4</text>
<text x="205.2" y="59.4" transform="rotate(-90 205.2 59.4)">Q4</text>
<text x="216.4" y="59.4" transform="rotate(-90 216.4 59.4)">STL6P3LLH</text>
<text x="159" y="67.4">VBUS_EN_SNK</text>
<text x="233.8" y="71.7" transform="rotate(-90 233.8 71.7)">ESDA25P35-1U1M</text>
<text x="55.7" y="74.8">GND</text>
<text x="103.2" y="74.8">GND</text>
<text x="205.5" y="73">VDD_STUSB</text>
<text x="234.5" y="77.6">GND</text>
<text x="198.2" y="88.8">GND</text>
<text x="161.9" y="91.6">BQ25300_EN</text>
<text x="251.3" y="91.6">SJ5</text>
<text x="37.6" y="101.3">TP1</text>
<text x="61.3" y="99.2">IC5</text>
<text x="122.8" y="113.9">GND</text>
<text x="155.2" y="109.3">VDD_USBPD/3.4A</text>
<text x="13.8" y="116.7">GND</text>
<text x="30.6" y="116.7">VBUS_VS_DISCH</text>
<text x="108.8" y="119.5">STUSB_ATTACH</text>
<text x="108.8" y="122.3">STUSB_PWR_OK2</text>
<text x="108.8" y="125.1">STUSB_PWR_OK3</text>
<text x="41.8" y="130.7">I2C1_SDA</text>
<text x="41.8" y="127.9">I2C1_SCL</text>
<text x="262.5" y="130.7">GND</text>
<text x="36.2" y="133.5">STUSB_ALERT</text>
<text x="147.9" y="136.2">GND</text>
<text x="159.1" y="136.2">GND</text>
<text x="189.8" y="133.5">REGN</text>
<text x="256.9" y="136.2">REGN</text>
<text x="16.6" y="141.8">GND</text>
<text x="25" y="141.8">GND</text>
<text x="41.8" y="139">DISCH</text>
<text x="113.3" y="142.8">VBUS_EN_SNK</text>
<text x="173.1" y="141.8">BQ25300_EN</text>
<text x="27.8" y="147.4">CC1</text>
<text x="27.8" y="153">CC2</text>
<text x="170.3" y="153">REGN</text>
<text x="261.1" y="155.1">JP5</text>
<text x="156.3" y="158.6">GND</text>
<text x="50.7" y="164.8" transform="rotate(-90 50.7 164.8)">D3</text>
<text x="34.8" y="173.5" transform="rotate(-90 34.8 173.5)">ESDA25W</text>
<text x="61.3" y="169.8">STUSB4500QTR</text>
<text x="108.8" y="172.6">GND</text>
<text x="164.7" y="172.6">GND</text>
<text x="184.2" y="172.6">GND</text>
<text x="192.6" y="172.6">GND</text>
<text x="234.5" y="172.6">GND</text>
<text x="251.3" y="172.6">GNDGND</text>
<text x="39" y="175.4">GND</text>
<text x="114.4" y="183.7">STUSB_ATTACH</text>
<text x="61.3" y="194.9">GND</text>
<text x="69.7" y="194.9">GND</text>
<text x="114.4" y="192.1">STUSB_ALERT</text>
</g>
<g font-size="2.8" fill="#008000">
<text x="201" y="167">2.22 A Charge current</text>
<text x="201" y="169.8">4.2 V MAX voltage</text>
</g>
<g font-size="2.6" fill="#808080">
<text x="79.7" y="27.7">J4</text>
<text x="75.8" y="69.2">632723100011</text>
</g>
<g font-size="2.3" fill="#808080">
<text x="27.4" y="30.3" transform="rotate(-90 27.4 30.3)">C</text>
<text x="64.4" y="32.5">A1</text>
<text x="64.4" y="35.3">A2</text>
<text x="72.3" y="33.7">GND</text>
<text x="86.3" y="33.7">GND2</text>
<text x="97.4" y="32.5">B1</text>
<text x="97.4" y="35.3">B2</text>
<text x="27.4" y="36.9" transform="rotate(-90 27.4 36.9)">A</text>
<text x="64.4" y="38.1">A3</text>
<text x="64.4" y="40.9">A4</text>
<text x="72.3" y="36.5">SSTXP1</text>
<text x="72.3" y="39.3">SSTXN1</text>
<text x="84.1" y="39.3">SSTXN2</text>
<text x="84.3" y="36.5">SSTXP2</text>
<text x="97.4" y="40.9">B4</text>
<text x="97.4" y="38.1">B3</text>
<text x="64.4" y="43.7">A5</text>
<text x="64.4" y="46.5">A6</text>
<text x="72.3" y="42.1">VBUS</text>
<text x="72.3" y="44.9">CC</text>
<text x="72.3" y="47.7">DP1</text>
<text x="84.6" y="44.9">VCONN</text>
<text x="85.3" y="42.1">VBUS2</text>
<text x="88.1" y="47.7">DP2</text>
<text x="97.4" y="43.7">B5</text>
<text x="97.4" y="46.5">B6</text>
<text x="64.4" y="49.3">A7</text>
<text x="64.4" y="52.1">A8</text>
<text x="72.3" y="50.5">DN1</text>
<text x="72.3" y="53.3">SBU1</text>
<text x="86.7" y="53.3">SBU2</text>
<text x="87.8" y="50.5">DN2</text>
<text x="97.4" y="52.1">B8</text>
<text x="97.4" y="49.3">B7</text>
<text x="236.9" y="52.7" transform="rotate(-90 236.9 52.7)">C</text>
<text x="63.1" y="57.6">A10</text>
<text x="64.4" y="54.8">A9</text>
<text x="72.3" y="56.1">VBUS1</text>
<text x="72.3" y="58.9">SSRXN2</text>
<text x="84" y="58.9">SSRXN1</text>
<text x="85.3" y="56.1">VBUS3</text>
<text x="97.4" y="57.6">B10</text>
<text x="97.4" y="54.8">B9</text>
<text x="236.9" y="59.2" transform="rotate(-90 236.9 59.2)">A</text>
<text x="63.1" y="60.4">A11</text>
<text x="63.1" y="63.2">A12</text>
<text x="72.3" y="61.7">SSRXP2</text>
<text x="72.3" y="64.5">GND1</text>
<text x="84.2" y="61.7">SSRXP1</text>
<text x="86.3" y="64.5">GND3</text>
<text x="97.4" y="60.4">B11</text>
<text x="97.4" y="63.2">B12</text>
<text x="59.2" y="66">GND*2</text>
<text x="98" y="66">S1*4</text>
<text x="249.6" y="94">1</text>
<text x="257.3" y="94">2</text>
<text x="92.5" y="106.4">VSYS</text>
<text x="93.3" y="103.6">VDD</text>
<text x="103" y="105.1">22</text>
<text x="103" y="102.3">24</text>
<text x="57.5" y="110.7">6</text>
<text x="63.9" y="111.9">RESET</text>
<text x="86.8" y="111.9">VREG_1V2</text>
<text x="103" y="110.7">21</text>
<text x="103" y="113.5">23</text>
<text x="199.3" y="113.5">1</text>
<text x="229.3" y="113.5">13*2</text>
<text x="56.2" y="116.3">18</text>
<text x="63.9" y="117.5">VBUS_VS_DISCH</text>
<text x="86.8" y="114.7">VREG_2V7</text>
<text x="103" y="119.1">11</text>
<text x="198" y="119.1">16</text>
<text x="203.6" y="114.7">VBUS</text>
<text x="222.9" y="114.7">SW</text>
<text x="56.2" y="121.9">12</text>
<text x="56.2" y="124.7">13</text>
<text x="63.9" y="123.1">ADDR0</text>
<text x="63.9" y="125.9">ADDR1</text>
<text x="84.4" y="125.9">POWER_OK3</text>
<text x="84.4" y="123.1">POWER_OK2</text>
<text x="89.3" y="120.3">ATTACH</text>
<text x="103" y="124.7">14</text>
<text x="103" y="121.9">20</text>
<text x="203.6" y="120.3">PMID</text>
<text x="220.9" y="123.1">BTST</text>
<text x="229.3" y="121.9">15</text>
<text x="57.5" y="127.5">7</text>
<text x="57.5" y="130.3">8</text>
<text x="63.9" y="128.7">SCL</text>
<text x="63.9" y="131.5">SDA</text>
<text x="92.5" y="131.5">GPIO</text>
<text x="103" y="130.3">15</text>
<text x="199.3" y="127.5">3</text>
<text x="203.6" y="128.7">STAT</text>
<text x="222.2" y="131.5">BAT</text>
<text x="229.3" y="130.3">10</text>
<text x="56.2" y="133.1">19</text>
<text x="63.9" y="134.3">ALERT</text>
<text x="87.4" y="137.1">A_B_SIDE</text>
<text x="103" y="135.9">17</text>
<text x="199.3" y="133.1">2</text>
<text x="203.6" y="134.3">REGN</text>
<text x="223.7" y="137.1">TS</text>
<text x="229.3" y="135.9">7</text>
<text x="57.5" y="138.6">9</text>
<text x="63.9" y="139.9">DISCH</text>
<text x="82.5" y="142.7">VBUS_EN_SNK</text>
<text x="103" y="141.4">16</text>
<text x="199.3" y="141.4">6</text>
<text x="203.6" y="142.7">EN</text>
<text x="57.5" y="147">1</text>
<text x="57.5" y="144.2">2</text>
<text x="63.9" y="148.3">CC1DB</text>
<text x="63.9" y="145.5">CC1</text>
<text x="199.3" y="147">4</text>
<text x="203.6" y="148.3">ICHG</text>
<text x="222.2" y="145.5">POL</text>
<text x="229.3" y="144.2">5</text>
<text x="229.3" y="149.8">8</text>
<text x="57.5" y="152.6">4</text>
<text x="57.5" y="155.4">5</text>
<text x="63.9" y="153.8">CC2</text>
<text x="199.3" y="152.6">9</text>
<text x="203.6" y="153.8">VSET</text>
<text x="221.6" y="153.8">GND</text>
<text x="223.4" y="151">NC</text>
<text x="229.3" y="155.4">17</text>
<text x="229.3" y="152.6">11*2</text>
<text x="38.6" y="161" transform="rotate(-90 38.6 161)">2</text>
<text x="44.2" y="161" transform="rotate(-90 44.2 161)">1</text>
<text x="63.9" y="156.6">CC2DB</text>
<text x="103" y="161">10</text>
<text x="220.3" y="156.6">PGND</text>
<text x="264.2" y="158.2">1</text>
<text x="264.2" y="161">2</text>
<text x="93.1" y="162.2">GND</text>
<text x="95.3" y="165">EP</text>
<text x="103" y="163.8">25</text>
<text x="41.4" y="174.2" transform="rotate(-90 41.4 174.2)">3</text>
</g>
<text font-size="2" fill="#800000" x="88.1" y="28.3">Shield</text>
<g font-size="2" fill="#808080">
<text x="145.1" y="24.5">If STUSB4500 is not available</text>
<text x="135.1" y="68.1">3.3V</text>
<text x="143.4" y="68.1">3.3V</text>
<text x="233.6" y="95">VDD_STUSB</text>
<text x="263.8" y="95">VDD_USBPD/3.4A</text>
<text x="110.2" y="103.4">VDD_STUSB</text>
<text x="263.6" y="107.2">VBAT</text>
<text x="110.2" y="111.8">VREG_1V2</text>
<text x="245.7" y="111.1">L6</text>
<text x="110.2" y="114.6">VREG_2V7</text>
<text x="245.7" y="116.7">2u2</text>
<text x="265.2" y="125.1">10v</text>
<text x="153.5" y="130.7">50v</text>
<text x="164.7" y="130.7">50v</text>
<text x="176.6" y="128.6">BAT_CH_STAT/5.6C</text>
<text x="164.7" y="144.6">BQ25300 ENABLE: EN == LOW</text>
<text x="170.3" y="167">10v</text>
<text x="146.2" y="168.6">3.3V</text>
<text x="76.7" y="176.1">VREG_1V2</text>
<text x="76.7" y="178.8">VREG_2V7</text>
<text x="96" y="177">3.3V</text>
<text x="152.8" y="177" transform="rotate(-90 152.8 177)">LED4</text>
<text x="152.1" y="195.6">BAT_CH_STAT/5.6C</text>
</g>
</svg>
